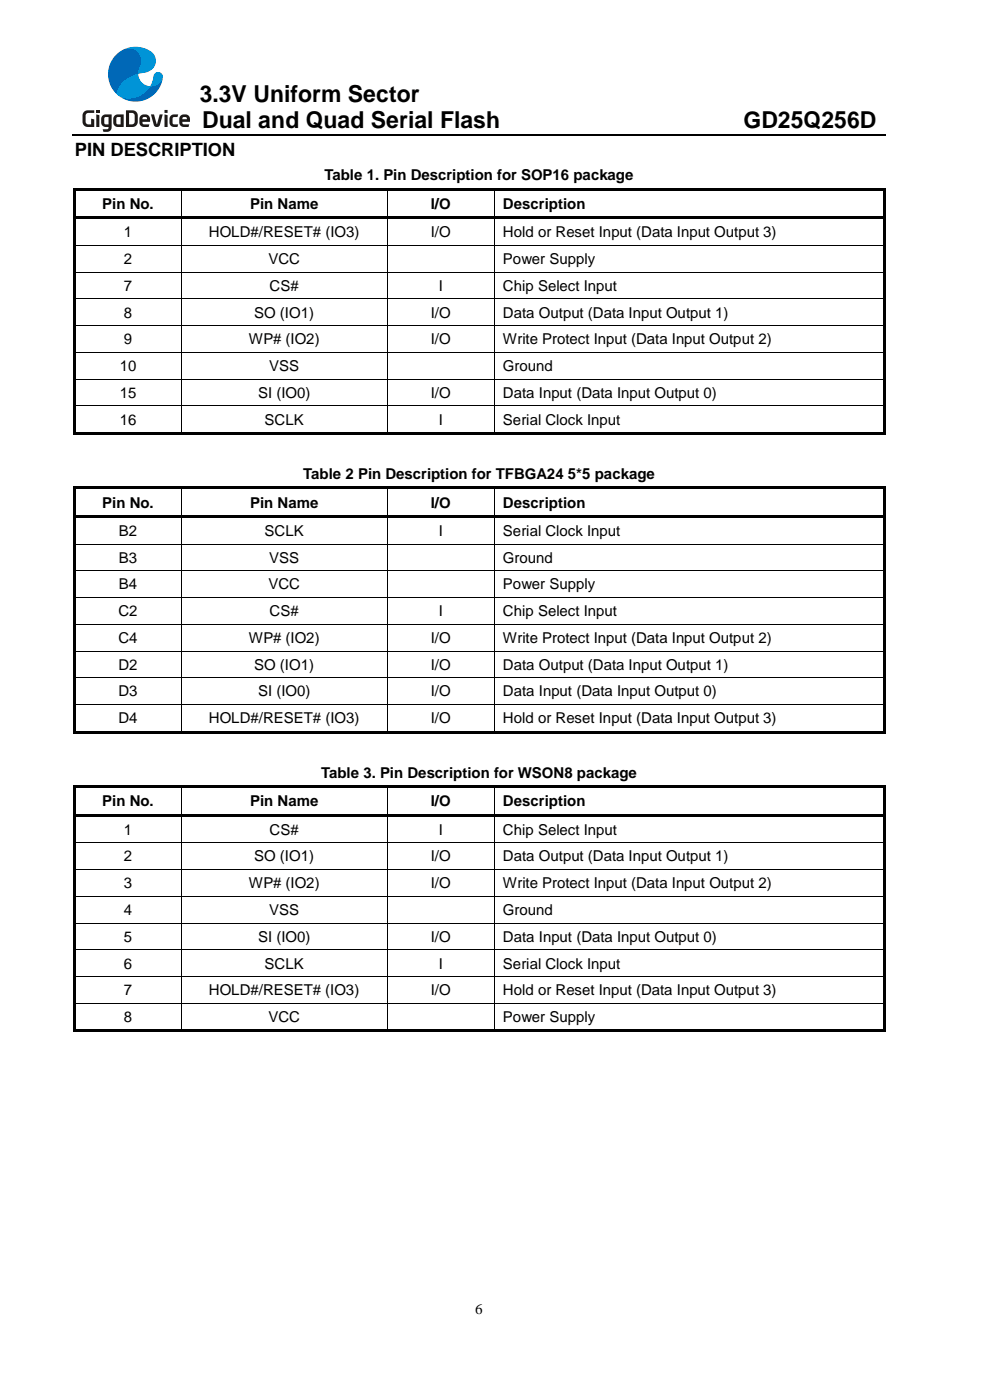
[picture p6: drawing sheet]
<svg xmlns="http://www.w3.org/2000/svg" width="210mm" height="297mm" viewBox="0 0 210 297" stroke-linecap="round" stroke-linejoin="round" font-family="sans-serif">
<path d="M15.4 28.7h172.5" fill="none" stroke="#000" stroke-width=".25"/>
<g fill="#231916">
<path d="M32 24.3h.7l.6 2 .6-2h.6l-.6 2.2a.7 .7 0 0 1-.6 .4 .7 .7 0 0 1-.7-.4z"/>
<path d="M20.4 24.3l.7 .1v2.5h-.7z"/>
<path d="M20.4 23.3h.7v.7h-.7z"/>
<path d="M34.9 24.3l.7 .1v2.5h-.7z"/>
<path d="M34.9 23.3h.7v.7h-.7z"/>
<path d="M17.9 23.6l.6-.2h1.5v.6h-1.4l-.4 .4v1.5l.2 .4 .9 .1v-1.2l.7 .1v1.6h-1.4a1.08 1.08 0 0 1-1.1-1v-1.5z"/>
<path d="M36.3 24.5l.5-.2h1l-.2 .5h-.7l-.3 .3 .1 1.2 .2 .1h.9l-.2 .5h-.7a.94 .94 0 0 1-.9-.9v-1.1z"/>
<path d="M30.3 25l.6-.2 .2 .2 .1 .3h-1zM29.9 24.5l-.3 .4v1.1a.94 .94 0 0 0 .9 .9h1l.2-.5h-1.2l-.2-.1-.1-.4h1.6v-.6a1.17 1.17 0 0 0-1.9-.8z"/>
<path d="M38.7 25l.7-.2 .2 .2v.3h-.9zM38.4 24.5l-.3 .4-.1 1.1a.94 .94 0 0 0 1 .9h1l.1-.5h-1.2l-.2-.1v-.4h1.6v-.7a1.17 1.17 0 0 0-1.9-.7z"/>
<path d="M27.4 24h.8l.3 .4 .1 1.5-.4 .5h-.8zM26.7 23.4v3.5h1.4a1.1 1.1 0 0 0 1.1-1.1v-1.3a1.1 1.1 0 0 0-1.1-1.1z"/>
<path d="M22.2 25l.8-.2v1.6l-.8-.1zM21.8 24.5l-.3 .4v1.1a.94 .94 0 0 0 .9 .9h.6v.4l-.2 .1h-1l.1 .6h.8a.94 .94 0 0 0 1-1v-2.7h-1.4z"/>
<path d="M24.7 25l.9-.2v1.6l-.9-.1zM24.4 24.5l-.3 .4-.1 1.1a.94 .94 0 0 0 1 .9h1.2v-2.6h-1.3z"/>
</g>
<g fill="#0095d8">
<path d="M26.3 17.2a7.8 7.8 0 0 1 3-1.5 2.67 2.67 0 0 0 2.5 2.6 5.2 5.2 0 0 1-6.5 2.1l-.6-.5 .1-.2 .8-1.6z"/>
<path d="M32.8 15.6a1.07 1.07 0 0 1 1.6 .2 1.07 1.07 0 0 1-.3 1.5 2.67 2.67 0 0 1-2.3 1z"/>
</g>
<g fill="#0068b7">
<path d="M25.5 20.5a5.5 5.5 0 0 0 6.4-2.2 2.69 2.69 0 0 0 2.6-1.8 5.8 5.8 0 0 1-9 4z"/>
<path d="M24.6 11.6a3.2 3.2 0 0 1 4.4-.8 2.78 2.78 0 0 1 .5 3.8l-.2 1a6.4 6.4 0 0 0-4.6 4.3 5.8 5.8 0 0 1-.1-8.3z"/>
</g>
<path d="M26.3 10.5a5.4 5.4 0 0 1 6.4 1.2 2.55 2.55 0 0 1-2.2 3.8l-1.2 .2 .1-.8a2.91 2.91 0 0 0-.7-4.3 2.81 2.81 0 0 0-2.4-.1z" fill="#0095d8"/>
<g fill="#000">
<path d="M15.6 39.9h.5v.5h-.5z" fill-rule="evenodd"/>
<path d="M15.6 39.9h.5v.5h-.5z" fill-rule="evenodd"/>
<path d="M15.6 40.4h.5v5.5h-.5z" fill-rule="evenodd"/>
<path d="M15.6 45.9h.5v.6h-.5z" fill-rule="evenodd"/>
<path d="M15.6 46.5h.5v5.5h-.5z" fill-rule="evenodd"/>
<path d="M15.6 52h.5v.1h-.5z" fill-rule="evenodd"/>
<path d="M15.6 52.1h.5v5.6h-.5z" fill-rule="evenodd"/>
<path d="M15.6 57.7h.5v.1h-.5z" fill-rule="evenodd"/>
<path d="M16.1 39.9h22.3v.5h-22.3z" fill-rule="evenodd"/>
<path d="M16.1 45.9h22.3v.5h-22.3z" fill-rule="evenodd"/>
<path d="M38.4 40.4h.1z" fill-rule="evenodd"/>
<path d="M38.4 39.9h.5v.5h-.5z" fill-rule="evenodd"/>
<path d="M38.4 46.4l.1 .1z" fill-rule="evenodd"/>
<path d="M38.4 45.9h.5v.5h-.5z" fill-rule="evenodd"/>
<path d="M38.4 52h.1v.1h-.1z" fill-rule="evenodd"/>
<path d="M38.4 57.7h.1v.1h-.1z" fill-rule="evenodd"/>
<path d="M38.9 39.9h43.2v.5h-43.2z" fill-rule="evenodd"/>
<path d="M38.9 45.9h43.2v.5h-43.2z" fill-rule="evenodd"/>
<path d="M82.1 40.4h.2z" fill-rule="evenodd"/>
<path d="M82.1 39.9h.6v.5h-.6z" fill-rule="evenodd"/>
<path d="M82.1 46.4l.2 .1z" fill-rule="evenodd"/>
<path d="M82.1 45.9h.6v.5h-.6z" fill-rule="evenodd"/>
<path d="M82.1 52h.2v.1h-.2z" fill-rule="evenodd"/>
<path d="M82.1 57.7h.2v.1h-.2z" fill-rule="evenodd"/>
<path d="M82.7 39.9h22v.5h-22z" fill-rule="evenodd"/>
<path d="M82.7 45.9h22v.5h-22z" fill-rule="evenodd"/>
<path d="M104.7 40.4h.2z" fill-rule="evenodd"/>
<path d="M104.7 39.9h.5v.5h-.5z" fill-rule="evenodd"/>
<path d="M104.7 46.4l.2 .1z" fill-rule="evenodd"/>
<path d="M104.7 45.9h.5v.5h-.5z" fill-rule="evenodd"/>
<path d="M104.7 52h.2v.1h-.2z" fill-rule="evenodd"/>
<path d="M104.7 57.7h.2v.1h-.2z" fill-rule="evenodd"/>
<path d="M105.2 39.9h82.3v.5h-82.3z" fill-rule="evenodd"/>
<path d="M105.2 45.9h82.3v.5h-82.3z" fill-rule="evenodd"/>
<path d="M187.5 39.9h.5v.5h-.5z" fill-rule="evenodd"/>
<path d="M187.5 39.9h.5v.5h-.5z" fill-rule="evenodd"/>
<path d="M187.5 40.4h.5v5.5h-.5z" fill-rule="evenodd"/>
<path d="M187.5 45.9h.5v.6h-.5z" fill-rule="evenodd"/>
<path d="M187.5 46.5h.5v5.5h-.5z" fill-rule="evenodd"/>
<path d="M187.5 52h.5v.1h-.5z" fill-rule="evenodd"/>
<path d="M187.5 52.1h.5v5.6h-.5z" fill-rule="evenodd"/>
<path d="M187.5 57.7h.5v.1h-.5z" fill-rule="evenodd"/>
<path d="M15.6 57.8h.5v5.5h-.5z" fill-rule="evenodd"/>
<path d="M15.6 63.3h.5v.2h-.5z" fill-rule="evenodd"/>
<path d="M15.6 63.5h.5v5.5h-.5z" fill-rule="evenodd"/>
<path d="M15.6 69h.5v.2h-.5z" fill-rule="evenodd"/>
<path d="M15.6 69.2h.5v5.5h-.5z" fill-rule="evenodd"/>
<path d="M15.6 74.7h.5v.2h-.5z" fill-rule="evenodd"/>
<path d="M38.4 63.3h.1v.2h-.1z" fill-rule="evenodd"/>
<path d="M38.4 69h.1v.2h-.1z" fill-rule="evenodd"/>
<path d="M38.4 74.7h.1v.2h-.1z" fill-rule="evenodd"/>
<path d="M82.1 63.3h.2v.2h-.2z" fill-rule="evenodd"/>
<path d="M82.1 69h.2v.2h-.2z" fill-rule="evenodd"/>
<path d="M82.1 74.7h.2v.2h-.2z" fill-rule="evenodd"/>
<path d="M104.7 63.3h.2v.2h-.2z" fill-rule="evenodd"/>
<path d="M104.7 69h.2v.2h-.2z" fill-rule="evenodd"/>
<path d="M104.7 74.7h.2v.2h-.2z" fill-rule="evenodd"/>
<path d="M187.5 57.8h.5v5.5h-.5z" fill-rule="evenodd"/>
<path d="M187.5 63.3h.5v.2h-.5z" fill-rule="evenodd"/>
<path d="M187.5 63.5h.5v5.5h-.5z" fill-rule="evenodd"/>
<path d="M187.5 69h.5v.2h-.5z" fill-rule="evenodd"/>
<path d="M187.5 69.2h.5v5.5h-.5z" fill-rule="evenodd"/>
<path d="M187.5 74.7h.5v.2h-.5z" fill-rule="evenodd"/>
<path d="M15.6 74.9h.5v5.5h-.5z" fill-rule="evenodd"/>
<path d="M15.6 80.4h.5v.1h-.5z" fill-rule="evenodd"/>
<path d="M15.6 80.5h.5v5.5h-.5z" fill-rule="evenodd"/>
<path d="M15.6 86h.5v.2h-.5z" fill-rule="evenodd"/>
<path d="M15.6 86.2h.5v5.5h-.5z" fill-rule="evenodd"/>
<path d="M15.6 91.7h.5v.5h-.5z" fill-rule="evenodd"/>
<path d="M15.6 91.7h.5v.5h-.5z" fill-rule="evenodd"/>
<path d="M16.1 91.7h22.3v.5h-22.3z" fill-rule="evenodd"/>
<path d="M38.4 80.4h.1v.1h-.1z" fill-rule="evenodd"/>
<path d="M38.4 86h.1v.2h-.1z" fill-rule="evenodd"/>
<path d="M38.4 91.7h.5v.5h-.5z" fill-rule="evenodd"/>
<path d="M38.9 91.7h43.2v.5h-43.2z" fill-rule="evenodd"/>
<path d="M82.1 80.4h.2v.1h-.2z" fill-rule="evenodd"/>
<path d="M82.1 86h.2v.2h-.2z" fill-rule="evenodd"/>
<path d="M82.1 91.7h.6v.5h-.6z" fill-rule="evenodd"/>
<path d="M82.7 91.7h22v.5h-22z" fill-rule="evenodd"/>
<path d="M104.7 80.4h.2v.1h-.2z" fill-rule="evenodd"/>
<path d="M104.7 86h.2v.2h-.2z" fill-rule="evenodd"/>
<path d="M104.7 91.7h.5v.5h-.5z" fill-rule="evenodd"/>
<path d="M105.2 91.7h82.3v.5h-82.3z" fill-rule="evenodd"/>
<path d="M187.5 74.9h.5v5.5h-.5z" fill-rule="evenodd"/>
<path d="M187.5 80.4h.5v.1h-.5z" fill-rule="evenodd"/>
<path d="M187.5 80.5h.5v5.5h-.5z" fill-rule="evenodd"/>
<path d="M187.5 86h.5v.2h-.5z" fill-rule="evenodd"/>
<path d="M187.5 86.2h.5v5.5h-.5z" fill-rule="evenodd"/>
<path d="M187.5 91.7h.5v.5h-.5z" fill-rule="evenodd"/>
<path d="M187.5 91.7h.5v.5h-.5z" fill-rule="evenodd"/>
<path d="M15.6 103.3h.5v.5h-.5z" fill-rule="evenodd"/>
<path d="M15.6 103.3h.5v.5h-.5z" fill-rule="evenodd"/>
<path d="M15.6 103.8h.5v5.5h-.5z" fill-rule="evenodd"/>
<path d="M15.6 109.3h.5v.6h-.5z" fill-rule="evenodd"/>
<path d="M15.6 109.9h.5v5.4h-.5z" fill-rule="evenodd"/>
<path d="M15.6 115.3h.5v.2h-.5z" fill-rule="evenodd"/>
<path d="M16.1 103.3h22.3v.5h-22.3z" fill-rule="evenodd"/>
<path d="M16.1 109.3h22.3v.5h-22.3z" fill-rule="evenodd"/>
<path d="M38.4 103.8h.1z" fill-rule="evenodd"/>
<path d="M38.4 103.3h.5v.5h-.5z" fill-rule="evenodd"/>
<path d="M38.4 109.8l.1 .1z" fill-rule="evenodd"/>
<path d="M38.4 109.3h.5v.5h-.5z" fill-rule="evenodd"/>
<path d="M38.4 115.3h.1v.2h-.1z" fill-rule="evenodd"/>
<path d="M38.9 103.3h43.2v.5h-43.2z" fill-rule="evenodd"/>
<path d="M38.9 109.3h43.2v.5h-43.2z" fill-rule="evenodd"/>
<path d="M82.1 103.8h.2z" fill-rule="evenodd"/>
<path d="M82.1 103.3h.6v.5h-.6z" fill-rule="evenodd"/>
<path d="M82.1 109.8l.2 .1z" fill-rule="evenodd"/>
<path d="M82.1 109.3h.6v.5h-.6z" fill-rule="evenodd"/>
<path d="M82.1 115.3h.2v.2h-.2z" fill-rule="evenodd"/>
<path d="M82.7 103.3h22v.5h-22z" fill-rule="evenodd"/>
<path d="M82.7 109.3h22v.5h-22z" fill-rule="evenodd"/>
<path d="M104.7 103.8h.2z" fill-rule="evenodd"/>
<path d="M104.7 103.3h.5v.5h-.5z" fill-rule="evenodd"/>
<path d="M104.7 109.8l.2 .1z" fill-rule="evenodd"/>
<path d="M104.7 109.3h.5v.5h-.5z" fill-rule="evenodd"/>
<path d="M104.7 115.3h.2v.2h-.2z" fill-rule="evenodd"/>
<path d="M105.2 103.3h82.3v.5h-82.3z" fill-rule="evenodd"/>
<path d="M105.2 109.3h82.3v.5h-82.3z" fill-rule="evenodd"/>
<path d="M187.5 103.3h.5v.5h-.5z" fill-rule="evenodd"/>
<path d="M187.5 103.3h.5v.5h-.5z" fill-rule="evenodd"/>
<path d="M187.5 103.8h.5v5.5h-.5z" fill-rule="evenodd"/>
<path d="M187.5 109.3h.5v.6h-.5z" fill-rule="evenodd"/>
<path d="M187.5 109.9h.5v5.4h-.5z" fill-rule="evenodd"/>
<path d="M187.5 115.3h.5v.2h-.5z" fill-rule="evenodd"/>
<path d="M15.6 115.5h.5v5.5h-.5z" fill-rule="evenodd"/>
<path d="M15.6 121h.5v.2h-.5z" fill-rule="evenodd"/>
<path d="M15.6 121.2h.5v5.5h-.5z" fill-rule="evenodd"/>
<path d="M15.6 126.7h.5v.1h-.5z" fill-rule="evenodd"/>
<path d="M15.6 126.8h.5v5.6h-.5z" fill-rule="evenodd"/>
<path d="M15.6 132.4h.5v.2h-.5z" fill-rule="evenodd"/>
<path d="M15.6 132.6h.5v5.5h-.5z" fill-rule="evenodd"/>
<path d="M15.6 138.1h.5v.1h-.5z" fill-rule="evenodd"/>
<path d="M38.4 121h.1v.2h-.1z" fill-rule="evenodd"/>
<path d="M38.4 126.7h.1v.1h-.1z" fill-rule="evenodd"/>
<path d="M38.4 132.4h.1v.2h-.1z" fill-rule="evenodd"/>
<path d="M38.4 138.1h.1v.1h-.1z" fill-rule="evenodd"/>
<path d="M82.1 121h.2v.2h-.2z" fill-rule="evenodd"/>
<path d="M82.1 126.7h.2v.1h-.2z" fill-rule="evenodd"/>
<path d="M82.1 132.4h.2v.2h-.2z" fill-rule="evenodd"/>
<path d="M82.1 138.1h.2v.1h-.2z" fill-rule="evenodd"/>
<path d="M104.7 121h.2v.2h-.2z" fill-rule="evenodd"/>
<path d="M104.7 126.7h.2v.1h-.2z" fill-rule="evenodd"/>
<path d="M104.7 132.4h.2v.2h-.2z" fill-rule="evenodd"/>
<path d="M104.7 138.1h.2v.1h-.2z" fill-rule="evenodd"/>
<path d="M187.5 115.5h.5v5.5h-.5z" fill-rule="evenodd"/>
<path d="M187.5 121h.5v.2h-.5z" fill-rule="evenodd"/>
<path d="M187.5 121.2h.5v5.5h-.5z" fill-rule="evenodd"/>
<path d="M187.5 126.7h.5v.1h-.5z" fill-rule="evenodd"/>
<path d="M187.5 126.8h.5v5.6h-.5z" fill-rule="evenodd"/>
<path d="M187.5 132.4h.5v.2h-.5z" fill-rule="evenodd"/>
<path d="M187.5 132.6h.5v5.5h-.5z" fill-rule="evenodd"/>
<path d="M187.5 138.1h.5v.1h-.5z" fill-rule="evenodd"/>
<path d="M15.6 138.2h.5v5.5h-.5z" fill-rule="evenodd"/>
<path d="M15.6 143.7h.5v.2h-.5z" fill-rule="evenodd"/>
<path d="M15.6 143.9h.5v5.5h-.5z" fill-rule="evenodd"/>
<path d="M15.6 149.4h.5v.2h-.5z" fill-rule="evenodd"/>
<path d="M15.6 149.6h.5v5.5h-.5z" fill-rule="evenodd"/>
<path d="M15.6 155.1h.5v.5h-.5z" fill-rule="evenodd"/>
<path d="M15.6 155.1h.5v.5h-.5z" fill-rule="evenodd"/>
<path d="M16.1 155.1h22.3v.5h-22.3z" fill-rule="evenodd"/>
<path d="M38.4 143.7h.1v.2h-.1z" fill-rule="evenodd"/>
<path d="M38.4 149.4h.1v.2h-.1z" fill-rule="evenodd"/>
<path d="M38.4 155.1h.5v.5h-.5z" fill-rule="evenodd"/>
<path d="M38.9 155.1h43.2v.5h-43.2z" fill-rule="evenodd"/>
<path d="M82.1 143.7h.2v.2h-.2z" fill-rule="evenodd"/>
<path d="M82.1 149.4h.2v.2h-.2z" fill-rule="evenodd"/>
<path d="M82.1 155.1h.6v.5h-.6z" fill-rule="evenodd"/>
<path d="M82.7 155.1h22v.5h-22z" fill-rule="evenodd"/>
<path d="M104.7 143.7h.2v.2h-.2z" fill-rule="evenodd"/>
<path d="M104.7 149.4h.2v.2h-.2z" fill-rule="evenodd"/>
<path d="M104.7 155.1h.5v.5h-.5z" fill-rule="evenodd"/>
<path d="M105.2 155.1h82.3v.5h-82.3z" fill-rule="evenodd"/>
<path d="M187.5 138.2h.5v5.5h-.5z" fill-rule="evenodd"/>
<path d="M187.5 143.7h.5v.2h-.5z" fill-rule="evenodd"/>
<path d="M187.5 143.9h.5v5.5h-.5z" fill-rule="evenodd"/>
<path d="M187.5 149.4h.5v.2h-.5z" fill-rule="evenodd"/>
<path d="M187.5 149.6h.5v5.5h-.5z" fill-rule="evenodd"/>
<path d="M187.5 155.1h.5v.5h-.5z" fill-rule="evenodd"/>
<path d="M187.5 155.1h.5v.5h-.5z" fill-rule="evenodd"/>
<path d="M15.6 166.6h.5v.6h-.5z" fill-rule="evenodd"/>
<path d="M15.6 166.6h.5v.6h-.5z" fill-rule="evenodd"/>
<path d="M15.6 167.2h.5v5.5h-.5z" fill-rule="evenodd"/>
<path d="M15.6 172.7h.5v.5h-.5z" fill-rule="evenodd"/>
<path d="M15.6 173.2h.5v5.5h-.5z" fill-rule="evenodd"/>
<path d="M15.6 178.7h.5v.2h-.5z" fill-rule="evenodd"/>
<path d="M16.1 166.6h22.3v.6h-22.3z" fill-rule="evenodd"/>
<path d="M16.1 172.7h22.3v.5h-22.3z" fill-rule="evenodd"/>
<path d="M38.4 167.2h.1z" fill-rule="evenodd"/>
<path d="M38.4 166.6h.5v.6h-.5z" fill-rule="evenodd"/>
<path d="M38.4 173.2h.1z" fill-rule="evenodd"/>
<path d="M38.4 172.7h.5v.5h-.5z" fill-rule="evenodd"/>
<path d="M38.4 178.7h.1v.2h-.1z" fill-rule="evenodd"/>
<path d="M38.9 166.6h43.2v.6h-43.2z" fill-rule="evenodd"/>
<path d="M38.9 172.7h43.2v.5h-43.2z" fill-rule="evenodd"/>
<path d="M82.1 167.2h.2z" fill-rule="evenodd"/>
<path d="M82.1 166.6h.6v.6h-.6z" fill-rule="evenodd"/>
<path d="M82.1 173.2h.2z" fill-rule="evenodd"/>
<path d="M82.1 172.7h.6v.5h-.6z" fill-rule="evenodd"/>
<path d="M82.1 178.7h.2v.2h-.2z" fill-rule="evenodd"/>
<path d="M82.7 166.6h22v.6h-22z" fill-rule="evenodd"/>
<path d="M82.7 172.7h22v.5h-22z" fill-rule="evenodd"/>
<path d="M104.7 167.2h.2z" fill-rule="evenodd"/>
<path d="M104.7 166.6h.5v.6h-.5z" fill-rule="evenodd"/>
<path d="M104.7 173.2h.2z" fill-rule="evenodd"/>
<path d="M104.7 172.7h.5v.5h-.5z" fill-rule="evenodd"/>
<path d="M104.7 178.7h.2v.2h-.2z" fill-rule="evenodd"/>
<path d="M105.2 166.6h82.3v.6h-82.3z" fill-rule="evenodd"/>
<path d="M105.2 172.7h82.3v.5h-82.3z" fill-rule="evenodd"/>
<path d="M187.5 166.6h.5v.6h-.5z" fill-rule="evenodd"/>
<path d="M187.5 166.6h.5v.6h-.5z" fill-rule="evenodd"/>
<path d="M187.5 167.2h.5v5.5h-.5z" fill-rule="evenodd"/>
<path d="M187.5 172.7h.5v.5h-.5z" fill-rule="evenodd"/>
<path d="M187.5 173.2h.5v5.5h-.5z" fill-rule="evenodd"/>
<path d="M187.5 178.7h.5v.2h-.5z" fill-rule="evenodd"/>
<path d="M15.6 178.9h.5v5.5h-.5z" fill-rule="evenodd"/>
<path d="M15.6 184.4h.5v.2h-.5z" fill-rule="evenodd"/>
<path d="M15.6 184.6h.5v5.5h-.5z" fill-rule="evenodd"/>
<path d="M15.6 190.1h.5v.1h-.5z" fill-rule="evenodd"/>
<path d="M15.6 190.2h.5v5.5h-.5z" fill-rule="evenodd"/>
<path d="M15.6 195.7h.5v.2h-.5z" fill-rule="evenodd"/>
<path d="M38.4 184.4h.1v.2h-.1z" fill-rule="evenodd"/>
<path d="M38.4 190.1h.1v.1h-.1z" fill-rule="evenodd"/>
<path d="M38.4 195.7h.1v.2h-.1z" fill-rule="evenodd"/>
<path d="M82.1 184.4h.2v.2h-.2z" fill-rule="evenodd"/>
<path d="M82.1 190.1h.2v.1h-.2z" fill-rule="evenodd"/>
<path d="M82.1 195.7h.2v.2h-.2z" fill-rule="evenodd"/>
<path d="M104.7 184.4h.2v.2h-.2z" fill-rule="evenodd"/>
<path d="M104.7 190.1h.2v.1h-.2z" fill-rule="evenodd"/>
<path d="M104.7 195.7h.2v.2h-.2z" fill-rule="evenodd"/>
<path d="M187.5 178.9h.5v5.5h-.5z" fill-rule="evenodd"/>
<path d="M187.5 184.4h.5v.2h-.5z" fill-rule="evenodd"/>
<path d="M187.5 184.6h.5v5.5h-.5z" fill-rule="evenodd"/>
<path d="M187.5 190.1h.5v.1h-.5z" fill-rule="evenodd"/>
<path d="M187.5 190.2h.5v5.5h-.5z" fill-rule="evenodd"/>
<path d="M187.5 195.7h.5v.2h-.5z" fill-rule="evenodd"/>
<path d="M15.6 195.9h.5v5.5h-.5z" fill-rule="evenodd"/>
<path d="M15.6 201.4h.5v.2h-.5z" fill-rule="evenodd"/>
<path d="M15.6 201.6h.5v5.5h-.5z" fill-rule="evenodd"/>
<path d="M15.6 207.1h.5v.2h-.5z" fill-rule="evenodd"/>
<path d="M15.6 207.3h.5v5.5h-.5z" fill-rule="evenodd"/>
<path d="M15.6 212.8h.5v.2h-.5z" fill-rule="evenodd"/>
<path d="M15.6 213h.5v5.4h-.5z" fill-rule="evenodd"/>
<path d="M15.6 218.4h.5v.5h-.5z" fill-rule="evenodd"/>
<path d="M15.6 218.4h.5v.5h-.5z" fill-rule="evenodd"/>
<path d="M16.1 218.4h22.3v.5h-22.3z" fill-rule="evenodd"/>
<path d="M38.4 201.4h.1v.2h-.1z" fill-rule="evenodd"/>
<path d="M38.4 207.1h.1v.2h-.1z" fill-rule="evenodd"/>
<path d="M38.4 212.8h.1v.2h-.1z" fill-rule="evenodd"/>
<path d="M38.4 218.4h.5v.5h-.5z" fill-rule="evenodd"/>
<path d="M38.9 218.4h43.2v.5h-43.2z" fill-rule="evenodd"/>
<path d="M82.1 201.4h.2v.2h-.2z" fill-rule="evenodd"/>
<path d="M82.1 207.1h.2v.2h-.2z" fill-rule="evenodd"/>
<path d="M82.1 212.8h.2v.2h-.2z" fill-rule="evenodd"/>
<path d="M82.1 218.4h.6v.5h-.6z" fill-rule="evenodd"/>
<path d="M82.7 218.4h22v.5h-22z" fill-rule="evenodd"/>
<path d="M104.7 201.4h.2v.2h-.2z" fill-rule="evenodd"/>
<path d="M104.7 207.1h.2v.2h-.2z" fill-rule="evenodd"/>
<path d="M104.7 212.8h.2v.2h-.2z" fill-rule="evenodd"/>
<path d="M104.7 218.4h.5v.5h-.5z" fill-rule="evenodd"/>
<path d="M105.2 218.4h82.3v.5h-82.3z" fill-rule="evenodd"/>
<path d="M187.5 195.9h.5v5.5h-.5z" fill-rule="evenodd"/>
<path d="M187.5 201.4h.5v.2h-.5z" fill-rule="evenodd"/>
<path d="M187.5 201.6h.5v5.5h-.5z" fill-rule="evenodd"/>
<path d="M187.5 207.1h.5v.2h-.5z" fill-rule="evenodd"/>
<path d="M187.5 207.3h.5v5.5h-.5z" fill-rule="evenodd"/>
<path d="M187.5 212.8h.5v.2h-.5z" fill-rule="evenodd"/>
<path d="M187.5 213h.5v5.4h-.5z" fill-rule="evenodd"/>
<path d="M187.5 218.4h.5v.5h-.5z" fill-rule="evenodd"/>
<path d="M187.5 218.4h.5v.5h-.5z" fill-rule="evenodd"/>
</g>
<g fill="none" stroke="#000" stroke-width=".21">
<path d="M16.1 52h22.3M16.1 57.7h22.3M38.4 40.4v5.5M38.4 46.5v5.5M38.4 52.1v5.6M38.4 57.8v5.5M38.5 52h43.6M38.5 57.7h43.6M82.2 40.4v5.5M82.2 46.5v5.5M82.2 52.1v5.6M82.2 57.8v5.5"/>
<path d="M82.3 52h22.4M82.3 57.7h22.4M104.8 40.4v5.5M104.8 46.5v5.5M104.8 52.1v5.6M104.8 57.8v5.5M104.9 52h82.6M104.9 57.7h82.6M16.1 63.4h22.3M16.1 69.1h22.3M16.1 74.8h22.3M38.4 63.5v5.5"/>
<path d="M38.4 69.2v5.5M38.4 74.9v5.5M38.5 63.4h43.6M38.5 69.1h43.6M38.5 74.8h43.6M82.2 63.5v5.5M82.2 69.2v5.5M82.2 74.9v5.5M82.3 63.4h22.4M82.3 69.1h22.4M82.3 74.8h22.4M104.8 63.5v5.5"/>
<path d="M104.8 69.2v5.5M104.8 74.9v5.5M104.9 63.4h82.6M104.9 69.1h82.6M104.9 74.8h82.6M16.1 80.4h22.3M16.1 86.1h22.3M38.4 80.5v5.5M38.4 86.2v5.5M38.5 80.4h43.6M38.5 86.1h43.6M82.2 80.5v5.5"/>
<path d="M82.2 86.2v5.5M82.3 80.4h22.4M82.3 86.1h22.4M104.8 80.5v5.5M104.8 86.2v5.5M104.9 80.4h82.6M104.9 86.1h82.6M16.1 115.4h22.3M38.4 103.8v5.5M38.4 109.9v5.4M38.4 115.5v5.5M38.5 115.4h43.6"/>
<path d="M82.2 103.8v5.5M82.2 109.9v5.4M82.2 115.5v5.5M82.3 115.4h22.4M104.8 103.8v5.5M104.8 109.9v5.4M104.8 115.5v5.5M104.9 115.4h82.6M16.1 121.1h22.3M16.1 126.8h22.3M16.1 132.5h22.3M16.1 138.2h22.3"/>
<path d="M38.4 121.2v5.5M38.4 126.8v5.6M38.4 132.6v5.5M38.4 138.2v5.5M38.5 121.1h43.6M38.5 126.8h43.6M38.5 132.5h43.6M38.5 138.2h43.6M82.2 121.2v5.5M82.2 126.8v5.6M82.2 132.6v5.5M82.2 138.2v5.5"/>
<path d="M82.3 121.1h22.4M82.3 126.8h22.4M82.3 132.5h22.4M82.3 138.2h22.4M104.8 121.2v5.5M104.8 126.8v5.6M104.8 132.6v5.5M104.8 138.2v5.5M104.9 121.1h82.6M104.9 126.8h82.6M104.9 132.5h82.6M104.9 138.2h82.6"/>
<path d="M16.1 143.8h22.3M16.1 149.5h22.3M38.4 143.9v5.5M38.4 149.6v5.5M38.5 143.8h43.6M38.5 149.5h43.6M82.2 143.9v5.5M82.2 149.6v5.5M82.3 143.8h22.4M82.3 149.5h22.4M104.8 143.9v5.5M104.8 149.6v5.5"/>
<path d="M104.9 143.8h82.6M104.9 149.5h82.6M16.1 178.8h22.3M38.4 167.2v5.5M38.4 173.2v5.5M38.4 178.9v5.5M38.5 178.8h43.6M82.2 167.2v5.5M82.2 173.2v5.5M82.2 178.9v5.5M82.3 178.8h22.4M104.8 167.2v5.5"/>
<path d="M104.8 173.2v5.5M104.8 178.9v5.5M104.9 178.8h82.6M16.1 184.5h22.3M16.1 190.1h22.3M16.1 195.8h22.3M38.4 184.6v5.5M38.4 190.2v5.5M38.4 195.9v5.5M38.5 184.5h43.6M38.5 190.1h43.6M38.5 195.8h43.6"/>
<path d="M82.2 184.6v5.5M82.2 190.2v5.5M82.2 195.9v5.5M82.3 184.5h22.4M82.3 190.1h22.4M82.3 195.8h22.4M104.8 184.6v5.5M104.8 190.2v5.5M104.8 195.9v5.5M104.9 184.5h82.6M104.9 190.1h82.6M104.9 195.8h82.6"/>
<path d="M16.1 201.5h22.3M16.1 207.2h22.3M16.1 212.9h22.3M38.4 201.6v5.5M38.4 207.3v5.5M38.4 213v5.4M38.5 201.5h43.6M38.5 207.2h43.6M38.5 212.9h43.6M82.2 201.6v5.5M82.2 207.3v5.5M82.2 213v5.4"/>
<path d="M82.3 201.5h22.4M82.3 207.2h22.4M82.3 212.9h22.4M104.8 201.6v5.5M104.8 207.3v5.5M104.8 213v5.4M104.9 201.5h82.6M104.9 207.2h82.6M104.9 212.9h82.6"/>
</g>
<g font-size="5">
<text x="42.4" y="21.6">3.3V Uniform Sector</text>
<text x="42.9" y="27.2">Dual and Quad Serial Flash</text>
<text x="157.7" y="27.2">GD25Q256D</text>
</g>
<text font-size="3.9" x="15.9" y="33.1">PIN DESCRIPTION</text>
<g font-size="3.2">
<text x="68.8" y="38.3">Table 1. Pin Description for SOP16 package</text>
<text x="21.7" y="44.3">Pin No.</text>
<text x="53.1" y="44.3">Pin Name</text>
<text x="91.4" y="44.3">I/O</text>
<text x="106.7" y="44.3">Description</text>
<text x="26.3" y="50.3">1</text>
<text x="44.3" y="50.3">HOLD#/RESET# (IO3)</text>
<text x="91.4" y="50.3">I/O</text>
<text x="106.7" y="50.3">Hold or Reset Input (Data Input Output 3)</text>
<text x="26.3" y="56">2</text>
<text x="56.9" y="56">VCC</text>
<text x="106.7" y="56">Power Supply</text>
<text x="26.3" y="61.7">7</text>
<text x="57.2" y="61.7">CS#</text>
<text x="93.1" y="61.7">I</text>
<text x="106.7" y="61.7">Chip Select Input</text>
<text x="26.3" y="67.4">8</text>
<text x="53.9" y="67.4">SO (IO1)</text>
<text x="91.4" y="67.4">I/O</text>
<text x="106.7" y="67.4">Data Output (Data Input Output 1)</text>
<text x="26.3" y="73">9</text>
<text x="52.8" y="73">WP# (IO2)</text>
<text x="91.4" y="73">I/O</text>
<text x="106.7" y="73">Write Protect Input (Data Input Output 2)</text>
<text x="25.4" y="78.7">10</text>
<text x="57.1" y="78.7">VSS</text>
<text x="106.7" y="78.7">Ground</text>
<text x="25.4" y="84.4">15</text>
<text x="54.7" y="84.4">SI (IO0)</text>
<text x="91.4" y="84.4">I/O</text>
<text x="106.7" y="84.4">Data Input (Data Input Output 0)</text>
<text x="25.4" y="90.1">16</text>
<text x="56.1" y="90.1">SCLK</text>
<text x="93.1" y="90.1">I</text>
<text x="106.7" y="90.1">Serial Clock Input</text>
<text x="64.3" y="101.7">Table 2 Pin Description for TFBGA24 5*5 package</text>
<text x="21.7" y="107.7">Pin No.</text>
<text x="53.1" y="107.7">Pin Name</text>
<text x="91.4" y="107.7">I/O</text>
<text x="106.7" y="107.7">Description</text>
<text x="25.2" y="113.7">B2</text>
<text x="56.1" y="113.7">SCLK</text>
<text x="93.1" y="113.7">I</text>
<text x="106.7" y="113.7">Serial Clock Input</text>
<text x="25.2" y="119.4">B3</text>
<text x="57.1" y="119.4">VSS</text>
<text x="106.7" y="119.4">Ground</text>
<text x="25.2" y="125">B4</text>
<text x="56.9" y="125">VCC</text>
<text x="106.7" y="125">Power Supply</text>
<text x="25.1" y="130.7">C2</text>
<text x="57.2" y="130.7">CS#</text>
<text x="93.1" y="130.7">I</text>
<text x="106.7" y="130.7">Chip Select Input</text>
<text x="25.1" y="136.4">C4</text>
<text x="52.8" y="136.4">WP# (IO2)</text>
<text x="91.4" y="136.4">I/O</text>
<text x="106.7" y="136.4">Write Protect Input (Data Input Output 2)</text>
<text x="25.1" y="142.1">D2</text>
<text x="53.9" y="142.1">SO (IO1)</text>
<text x="91.4" y="142.1">I/O</text>
<text x="106.7" y="142.1">Data Output (Data Input Output 1)</text>
<text x="25.1" y="147.8">D3</text>
<text x="54.7" y="147.8">SI (IO0)</text>
<text x="91.4" y="147.8">I/O</text>
<text x="106.7" y="147.8">Data Input (Data Input Output 0)</text>
<text x="25.1" y="153.4">D4</text>
<text x="44.3" y="153.4">HOLD#/RESET# (IO3)</text>
<text x="91.4" y="153.4">I/O</text>
<text x="106.7" y="153.4">Hold or Reset Input (Data Input Output 3)</text>
<text x="68.1" y="165">Table 3. Pin Description for WSON8 package</text>
<text x="21.7" y="171.1">Pin No.</text>
<text x="53.1" y="171.1">Pin Name</text>
<text x="91.4" y="171.1">I/O</text>
<text x="106.7" y="171.1">Description</text>
<text x="26.3" y="177.1">1</text>
<text x="57.2" y="177.1">CS#</text>
<text x="93.1" y="177.1">I</text>
<text x="106.7" y="177.1">Chip Select Input</text>
<text x="26.3" y="182.7">2</text>
<text x="53.9" y="182.7">SO (IO1)</text>
<text x="91.4" y="182.7">I/O</text>
<text x="106.7" y="182.7">Data Output (Data Input Output 1)</text>
<text x="26.3" y="188.4">3</text>
<text x="52.8" y="188.4">WP# (IO2)</text>
<text x="91.4" y="188.4">I/O</text>
<text x="106.7" y="188.4">Write Protect Input (Data Input Output 2)</text>
<text x="26.3" y="194.1">4</text>
<text x="57.1" y="194.1">VSS</text>
<text x="106.7" y="194.1">Ground</text>
<text x="26.3" y="199.8">5</text>
<text x="54.7" y="199.8">SI (IO0)</text>
<text x="91.4" y="199.8">I/O</text>
<text x="106.7" y="199.8">Data Input (Data Input Output 0)</text>
<text x="26.3" y="205.5">6</text>
<text x="56.1" y="205.5">SCLK</text>
<text x="93.1" y="205.5">I</text>
<text x="106.7" y="205.5">Serial Clock Input</text>
<text x="26.3" y="211.1">7</text>
<text x="44.3" y="211.1">HOLD#/RESET# (IO3)</text>
<text x="91.4" y="211.1">I/O</text>
<text x="106.7" y="211.1">Hold or Reset Input (Data Input Output 3)</text>
<text x="26.3" y="216.8">8</text>
<text x="56.9" y="216.8">VCC</text>
<text x="106.7" y="216.8">Power Supply</text>
<text x="100.8" y="278.8">6</text>
</g>
</svg>
